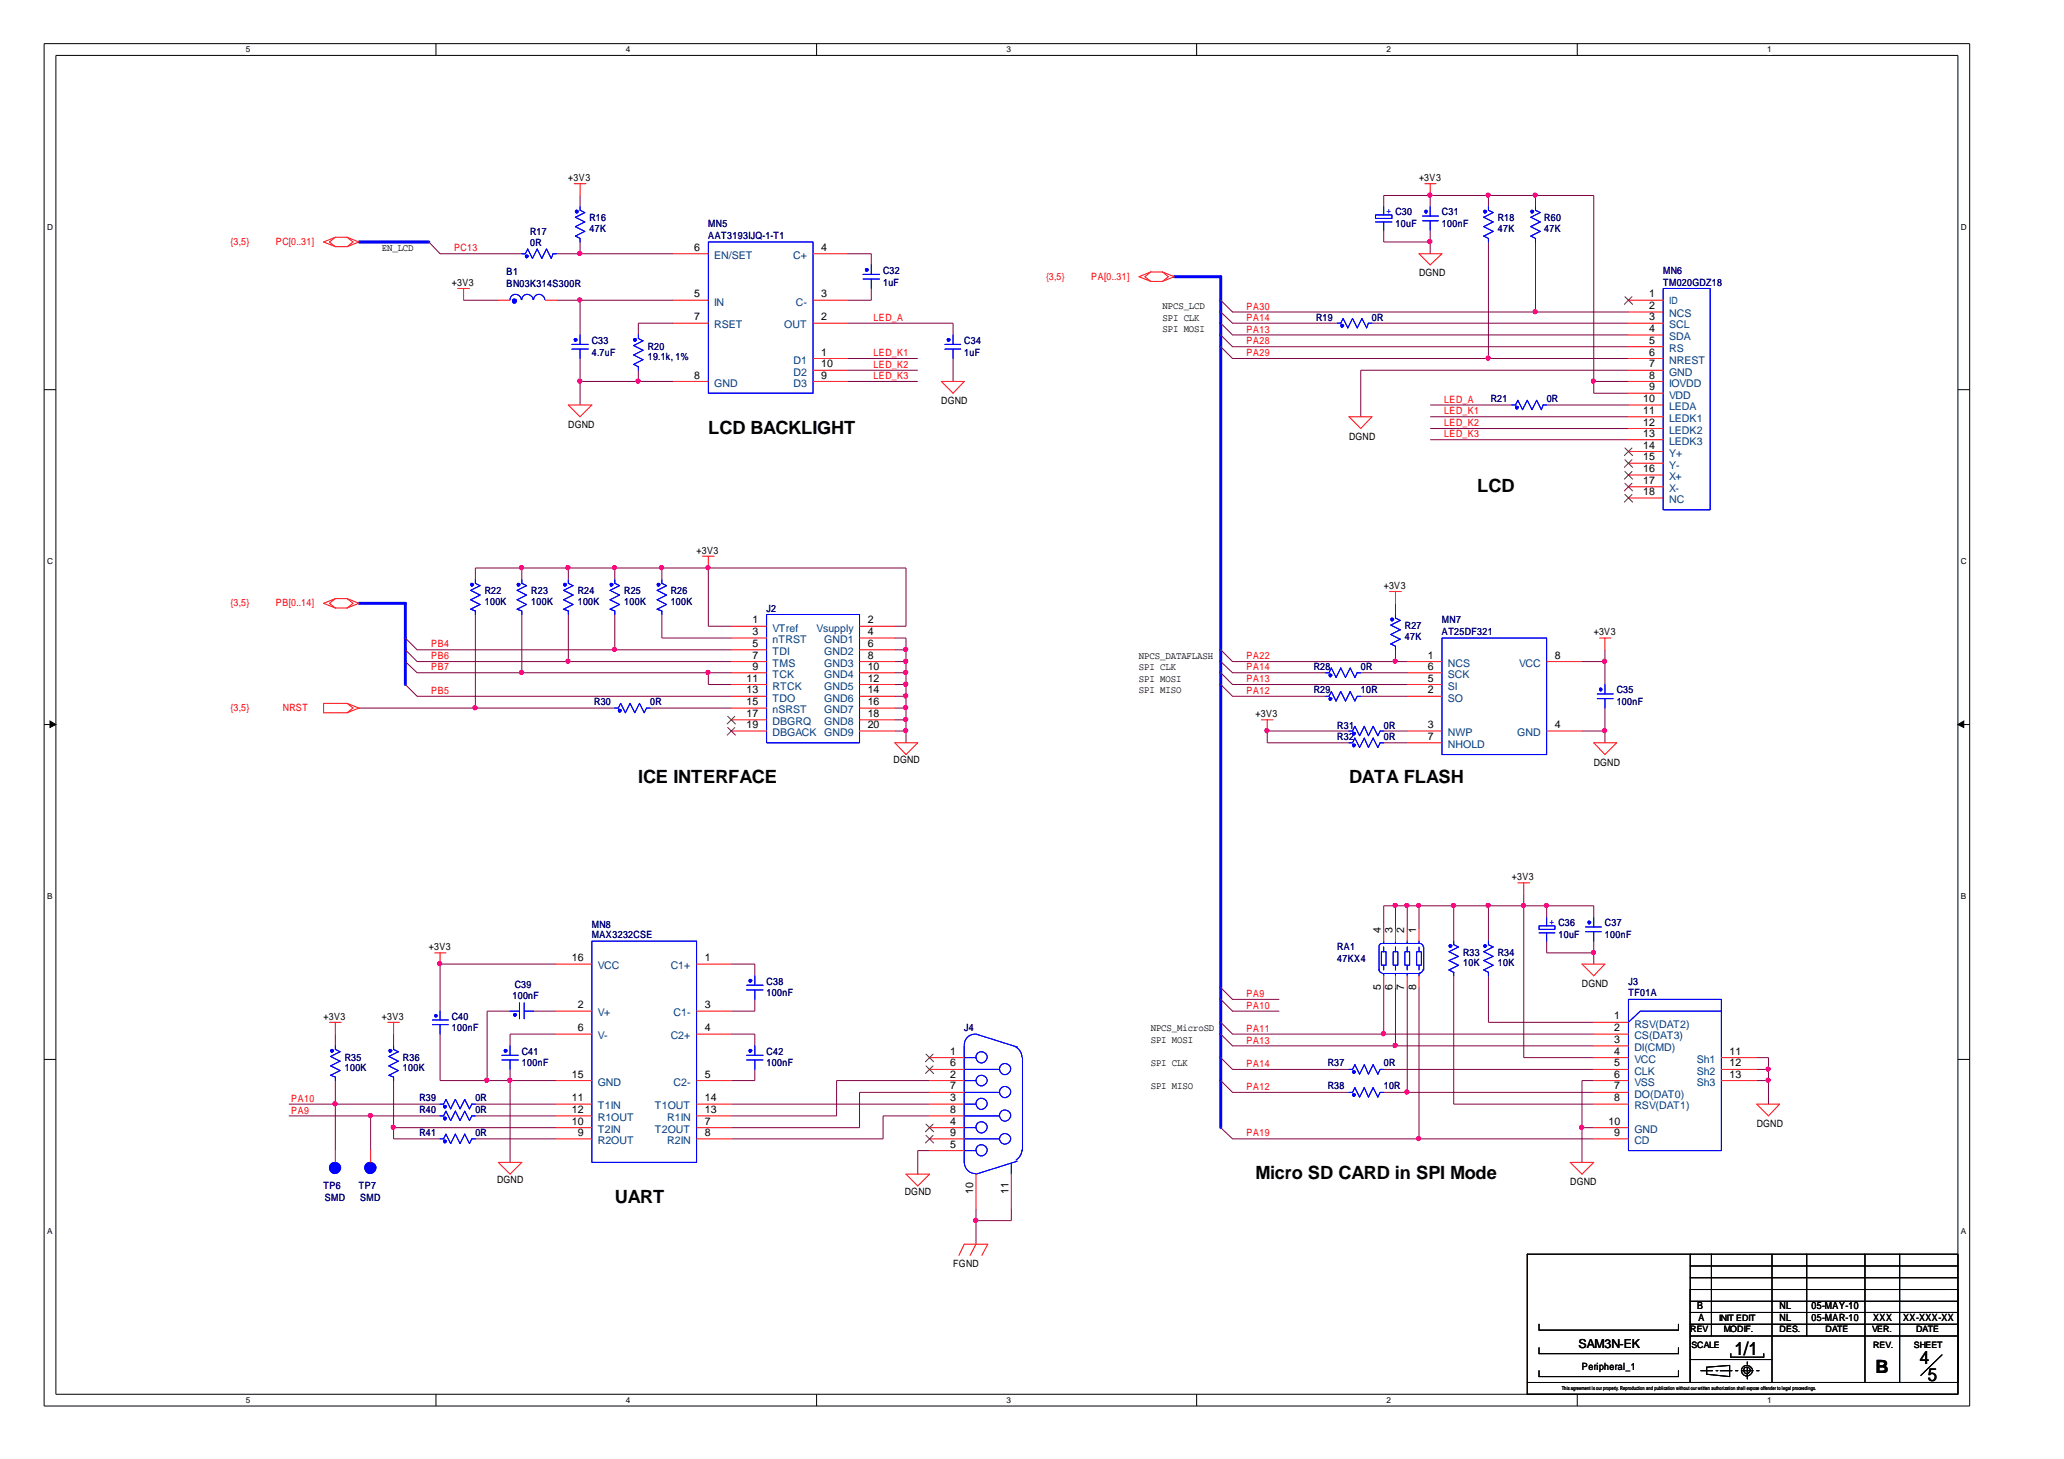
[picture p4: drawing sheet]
<svg xmlns="http://www.w3.org/2000/svg" width="297mm" height="210mm" viewBox="0 0 297 210" stroke-linecap="round" stroke-linejoin="round" font-family="sans-serif">
<path d="M6.3 6.3h277.2v196h-277.2zM8 8h273.8v192.6h-273.8z" fill="none" stroke="#000" stroke-width=".14"/>
<g fill="#fff">
<path d="M35.4 6.4h.6v1.4h-.6z"/>
<path d="M35.4 200.8h.6v1.3h-.6z"/>
</g>
<path d="M62.7 6.3v1.7M62.7 200.6v1.7" fill="none" stroke="#000" stroke-width=".14"/>
<g fill="#fff">
<path d="M90.1 6.4h.6v1.4h-.6z"/>
<path d="M90.1 200.8h.6v1.3h-.6z"/>
</g>
<path d="M117.5 6.3v1.7M117.5 200.6v1.7" fill="none" stroke="#000" stroke-width=".14"/>
<g fill="#fff">
<path d="M144.9 6.4h.6v1.4h-.6z"/>
<path d="M144.9 200.8h.6v1.3h-.6z"/>
</g>
<path d="M172.2 6.3v1.7M172.2 200.6v1.7" fill="none" stroke="#000" stroke-width=".14"/>
<g fill="#fff">
<path d="M199.6 6.4h.6v1.4h-.6z"/>
<path d="M199.6 200.8h.6v1.3h-.6z"/>
</g>
<path d="M227 6.3v1.7M227 200.6v1.7" fill="none" stroke="#000" stroke-width=".14"/>
<g fill="#fff">
<path d="M254.3 6.4h.6v1.4h-.6z"/>
<path d="M254.3 200.8h.6v1.3h-.6z"/>
<path d="M6.8 32h.7v1.4h-.7z"/>
<path d="M282.2 32h.8v1.4h-.8z"/>
<path d="M6.8 80.1h.7v1.4h-.7z"/>
<path d="M282.2 80.1h.8v1.4h-.8z"/>
</g>
<path d="M6.3 56.1h1.7M281.8 56.1h1.7" fill="none" stroke="#000" stroke-width=".14"/>
<g fill="#fff">
<path d="M6.8 128.3h.7v1.3h-.7z"/>
<path d="M282.2 128.3h.8v1.3h-.8z"/>
</g>
<path d="M6.3 104.2h1.7M281.8 104.2h1.7" fill="none" stroke="#000" stroke-width=".14"/>
<g fill="#000" stroke="#000" stroke-width=".14">
<path d="M7.2 103.7l.8 .5-.8 .5z" fill-rule="evenodd"/>
<path d="M281.8 104.2l.8-.5v1z" fill-rule="evenodd"/>
</g>
<g fill="#fff">
<path d="M6.8 176.5h.7v1.3h-.7z"/>
<path d="M282.2 176.5h.8v1.3h-.8z"/>
</g>
<g fill="none" stroke="#000" stroke-width=".14">
<path d="M6.3 152.4h1.7M281.8 152.4h1.7M219.8 198.9h62v1.7h-62zM221.5 197.2v.8h20.1v-.8M221.5 190.5v.9h20.1v-.9M221.5 193.9v.8h20.1v-.8M243.2 180.4h38.6v18.5h-38.6zM243.2 185.5h38.6v13.4h-38.6zM243.2 182.1h38.6M243.2 188.8h38.4M243.2 187.2h38.4M243.2 185.5h37"/>
<path d="M243.2 183.8h38.6M243.2 192.2h38.6M243.2 195.6h11.8M243.2 190.5h38.6M243.2 180.4h-23.4v18.5M244.8 197.2h1.7M245.6 196.7l3.3-.3v1.6l-3.3-.3zM246.3 180.4v11.8M247 197.2h.2M247.6 197.2h1.7M249.1 194.7v.6h4.7v-.6M249.8 197.2h.3"/>
<path d="M250.6 197.2h1.7M251.5 195.9v.4M251.5 196.7v1.7M252.8 197.2h.4M255 180.4v18.5M260 180.4v11.8M268.4 180.4v18.5M273.4 180.4v18.5M279.5 194.9l-3.1 3"/>
<circle cx="251.4" cy="197.1" r=".48"/>
<circle cx="251.4" cy="197.2" r=".79"/>
</g>
<g fill="none" stroke="#800040" stroke-width=".14">
<path d="M61.7 34.8l1.6 1.7h11.8M80.1 36.5h16.8M83.5 28.1v1.6M83.5 34.8v1.7M122 36.5h3.4v1.6M199.1 29.7v-1.6h30.3v28.5h5M199.1 33.1v1.7h6.7M205.8 28.1v1.6M205.8 33.1v3.4M214.2 28.1v1.6M214.2 34.8v16.8M221 28.1v1.6"/>
<path d="M221 34.8v10.1M66.7 43.2h5M80.1 43.2h16.8M83.5 43.2v5M83.5 51.6v6.7M83.5 54.9h13.4M91.9 53.3v1.6M96.9 46.5h-5v1.7M122 46.5h15.2v1.7M122 54.9h10.1M122 53.3h10.1M122 51.6h10.1"/>
<path d="M125.4 41.5v1.7h-3.4M137.2 51.6v3.3M175.7 43.2l1.7 1.7h57M175.7 44.9l1.7 1.6h15M175.7 46.5l1.7 1.7h57M175.7 49.9l1.7 1.7h57M175.7 48.2l1.7 1.7h57M197.4 46.5h37M205.8 58.3h11.8M205.8 60h28.6M222.6 58.3h11.8M229.4 54.9h5"/>
<path d="M234.4 53.3h-38.6v6.7M205.8 63.3h28.6M205.8 61.7h28.6M58.3 95.2l1.7 1.6h45.2M58.3 98.5l1.7 1.7h45.2M58.3 91.8l1.7 1.7h45.2M58.3 93.5l1.7 1.7h45.2M68.4 83.4v-1.7h62v8.4h-1.6M68.4 88.4v13.5M75.1 81.7v1.7M75.1 88.4v8.4M81.8 81.7v1.7"/>
<path d="M81.8 88.4v6.8M88.5 81.7v1.7M88.5 88.4v5.1M95.2 88.4v3.4h10M95.2 81.7v1.7M101.9 81.7v8.4h3.3M101.9 96.8v1.7h3.3M128.8 91.8h1.6v15.1M128.8 96.8h1.6M128.8 93.5h1.6M128.8 98.5h1.6M128.8 95.2h1.6"/>
<path d="M175.7 95.2l1.7 1.6h13.4M175.7 98.5l1.7 1.7h13.4M175.7 96.8l1.7 1.7h25.1M175.7 93.5l1.7 1.7h25.1M195.8 96.8h6.7M200.8 86.8v1.6M200.8 93.5v1.7M227.7 95.2h3.3M231 93.5v5M51.6 101.9h36.9M93.6 101.9h11.6M128.8 105.2h1.6"/>
<path d="M128.8 103.6h1.6M128.8 100.2h1.6M128.8 101.9h1.6M194.1 105.2h-11.7v1.7h11.7M195.8 100.2h6.7M199.1 105.2h3.4M199.1 106.9h3.4M227.7 105.2h3.3M231 101.9v5M80.1 138.7h-16.8v6.8M105.2 138.7h3.4v1.7M200.8 130.3v3.4"/>
<path d="M202.5 130.3v3.4M204.2 130.3v3.4M209.2 130.3v5.1M214.2 130.3v5.1M219.3 128.7v23.5h10.1M222.6 130.3v1.7M222.6 135.4v1.7h6.8M229.4 132v-1.7h-30.3v3.4M229.4 135.4v3.3M41.6 158.8h21.7M48.3 148.8v1.7M48.3 155.5v10"/>
<path d="M56.6 155.5v8.3h6.7M56.6 148.8v1.7M63.3 148.8v6.7h16.8M68.4 158.8h11.7M73.4 153.9v13.3M73.4 145.5h-3.3v10M76.8 145.5h3.3M80.1 148.8h-6.7v1.7M105.2 148.8h3.4v1.7M105.2 158.8h28.6M108.6 143.8v1.7h-3.4M108.6 153.9v1.6h-3.4"/>
<path d="M133.8 155.5h-13.4v5h-15.2M133.8 157.2h-10.1v5h-18.5M175.7 147.1l1.7 1.7h52M175.7 143.8l1.7 1.7h6.7M175.7 155.5l1.7 1.7h16.7M175.7 148.8l1.7 1.7h52M175.7 152.2l1.7 1.7h16.7M175.7 142.1l1.7 1.7h6.7M199.1 157.2h30.3M199.1 142.1v6.7M199.1 153.9h30.3M200.8 142.1v8.4"/>
<path d="M202.5 142.1v15.1M204.2 142.1v21.7M209.2 140.4v18.4h20.2M214.2 140.4v6.7h15.2M229.4 155.5h-1.7v11.7M252.8 155.5h1.7M252.8 153.9h1.7M252.8 152.2h1.7v6.6M41.6 160.5h21.7M53.3 160.5v5M56.6 162.2h23.5M68.4 160.5h11.7"/>
<path d="M68.4 163.8h11.7M133.8 165.5h-1.7v3.4M133.8 160.5h-6.7v3.3h-21.9M140.5 173.9v5.1M145.5 173.9v1.7h-5M175.7 162.2l1.7 1.6h52M227.7 162.2h1.7"/>
</g>
<g fill="#f0f" stroke="#f0f" stroke-width=".14">
<circle cx="130.3" cy="105.1" r=".31"/>
<circle cx="130.3" cy="93.4" r=".31"/>
<circle cx="101.9" cy="81.7" r=".31"/>
<circle cx="130.3" cy="95.1" r=".31"/>
<circle cx="130.3" cy="98.4" r=".31"/>
<circle cx="130.3" cy="100.1" r=".31"/>
<circle cx="130.3" cy="96.7" r=".31"/>
<circle cx="101.9" cy="96.7" r=".31"/>
<circle cx="75" cy="81.7" r=".31"/>
<circle cx="88.4" cy="81.7" r=".31"/>
<circle cx="88.4" cy="93.4" r=".31"/>
<circle cx="81.7" cy="95.1" r=".31"/>
<circle cx="68.4" cy="101.8" r=".31"/>
<circle cx="130.3" cy="101.8" r=".31"/>
<circle cx="130.3" cy="103.5" r=".31"/>
<circle cx="81.7" cy="81.7" r=".31"/>
<circle cx="95.2" cy="81.7" r=".31"/>
<circle cx="75" cy="96.7" r=".31"/>
<circle cx="63.3" cy="138.6" r=".31"/>
<circle cx="73.4" cy="155.4" r=".31"/>
<circle cx="56.6" cy="162.2" r=".31"/>
<circle cx="48.2" cy="158.8" r=".31"/>
<circle cx="70.1" cy="155.4" r=".31"/>
<circle cx="140.4" cy="175.6" r=".31"/>
<circle cx="53.3" cy="160.5" r=".31"/>
<circle cx="229.3" cy="54.8" r=".31"/>
<circle cx="220.9" cy="44.8" r=".31"/>
<circle cx="220.9" cy="28.1" r=".31"/>
<circle cx="205.8" cy="28.1" r=".31"/>
<circle cx="83.4" cy="36.5" r=".31"/>
<circle cx="83.4" cy="54.8" r=".31"/>
<circle cx="83.4" cy="43.1" r=".31"/>
<circle cx="214.2" cy="51.5" r=".31"/>
<circle cx="205.8" cy="34.8" r=".31"/>
<circle cx="91.8" cy="54.8" r=".31"/>
<circle cx="230.9" cy="95.1" r=".31"/>
<circle cx="200.8" cy="95.1" r=".31"/>
<circle cx="230.9" cy="105.1" r=".31"/>
<circle cx="182.3" cy="105.1" r=".31"/>
<circle cx="202.5" cy="157.1" r=".31"/>
<circle cx="200.8" cy="130.3" r=".31"/>
<circle cx="202.5" cy="130.3" r=".31"/>
<circle cx="200.8" cy="150.4" r=".31"/>
<circle cx="219.2" cy="130.3" r=".31"/>
<circle cx="227.6" cy="162.2" r=".31"/>
<circle cx="204.2" cy="163.8" r=".31"/>
<circle cx="254.5" cy="155.4" r=".31"/>
<circle cx="199.1" cy="148.7" r=".31"/>
<circle cx="222.5" cy="130.3" r=".31"/>
<circle cx="229.3" cy="137" r=".31"/>
<circle cx="214.2" cy="130.3" r=".31"/>
<circle cx="204.2" cy="130.3" r=".31"/>
<circle cx="209.2" cy="130.3" r=".31"/>
<circle cx="254.5" cy="153.8" r=".31"/>
<circle cx="214.2" cy="28.1" r=".31"/>
</g>
<path d="M51.6 34.8h10.1M169 39.8h6.7v122.4M51.6 86.8h6.7v11.7" fill="none" stroke="#00f" stroke-width=".42"/>
<g fill="none" stroke="#f00" stroke-width=".14">
<path d="M48.3 35.5h1.7M48.3 34.1l-1.7 .7 1.7 .7M48.3 34.1h1.7M48.3 34.1l-.9 .7 .9 .7M50 34.1l1.6 .7-1.6 .7M50 34.1l.8 .7-.8 .7M82.6 26.4h1.7M83.5 26.4v1.7M96.9 36.5h5M117 36.5h5M165.6 39.1l-1.7 .7 1.7 .7M165.6 39.1h1.7"/>
<path d="M165.6 39.1l-.8 .7 .8 .7M167.3 39.1l1.7 .7-1.7 .7M167.3 39.1l.8 .7-.8 .7M204.2 36.5h3.3l-1.7 1.6zM205.1 26.4h1.6M205.8 26.4v1.7M65.9 41.5h1.7M66.7 41.5v1.7M71.7 43.2h1.7M78.5 43.2h1.6M81.8 58.3h3.4l-1.7 1.7zM96.9 54.9h5"/>
<path d="M96.9 43.2h5M96.9 46.5h5M117 54.9h5M117 43.2h5M117 46.5h5M117 51.6h5M117 53.3h5M135.5 54.9h3.3l-1.6 1.7zM165.6 40.5h1.7M194.1 60h3.3l-1.6 1.7zM234.4 60h5M234.4 58.3h5"/>
<path d="M234.4 54.9h5M234.4 43.2h5M234.4 46.5h5M234.4 51.6h5M234.4 53.3h5M234.4 44.9h5M234.4 48.2h5M234.4 49.9h5M234.4 56.6h5M234.4 61.7h5M234.4 63.3h5M234.4 65h5"/>
<path d="M234.4 66.6h5M234.4 68.3h5M234.4 70h5M234.4 71.6h5M48.3 87.5h1.7M48.3 86.1l-1.7 .7 1.7 .7M48.3 86.1h1.7M48.3 86.1l-.9 .7 .9 .7M50 86.1l1.6 .7-1.6 .7M50 86.1l.8 .7-.8 .7M101.1 80h1.7M101.9 80v1.7"/>
<path d="M105.2 91.8h5.1M105.2 90.1h5.1M105.2 93.5h5.1M105.2 95.2h5.1M105.2 96.8h5.1M105.2 98.5h5.1M123.7 91.8h5.1M123.7 90.1h5.1M123.7 93.5h5.1M123.7 95.2h5.1M123.7 96.8h5.1M123.7 98.5h5.1"/>
<path d="M200 85.1h1.7M200.8 85.1v1.7M202.5 95.2h5M202.5 96.8h5M202.5 98.5h5M222.6 95.2h5.1M230.2 91.8h1.6M231 91.8v1.7M50 101.2h-3.4v1.3h3.4M50 101.2l1.6 .7-1.6 .6M50 101.2l.8 .7-.8 .6M105.2 103.6h5.1"/>
<path d="M105.2 100.2h5.1M105.2 101.9h5.1M105.2 105.2h5.1M123.7 103.6h5.1M123.7 100.2h5.1M123.7 101.9h5.1M123.7 105.2h5.1M128.8 106.9h3.3l-1.7 1.7zM181.5 103.6h1.7M182.4 103.6v1.6M202.5 106.9h5M202.5 100.2h5"/>
<path d="M202.5 105.2h5M222.6 105.2h5.1M229.4 106.9h3.3l-1.7 1.7zM62.6 137.1h1.6M63.3 137.1v1.6M80.1 138.7h5.1M100.2 138.7h5M199.1 133.7v1.7M200.8 133.7v1.7M202.5 133.7v1.7M204.2 133.7v1.7M218.4 127h1.7"/>
<path d="M219.3 127v1.7M227.7 138.7h3.3l-1.6 1.7zM47.4 147.1h1.7M48.3 147.1v1.7M55.8 147.1h1.7M56.6 147.1v1.7M80.1 158.8h5.1M80.1 155.5h5.1M80.1 148.8h5.1M80.1 145.5h5.1M100.2 158.8h5M100.2 155.5h5"/>
<path d="M100.2 148.8h5M100.2 145.5h5M133.8 158.8h5M133.8 155.5h5M133.8 152.2h5M133.8 157.2h5M133.8 153.9h5M199.1 140.4v1.7M200.8 140.4v1.7M202.5 140.4v1.7M204.2 140.4v1.7M229.4 147.1h5"/>
<path d="M229.4 158.8h5M229.4 155.5h5M229.4 152.2h5M229.4 157.2h5M229.4 153.9h5M229.4 148.8h5M229.4 150.5h5M247.7 155.5h5.1M247.7 152.2h5.1M247.7 153.9h5.1M252.8 158.8h3.3l-1.6 1.7zM48.3 165.5v1.7"/>
<path d="M53.3 165.5v1.7M71.7 167.2h3.4l-1.7 1.7zM80.1 162.2h5.1M80.1 163.8h5.1M80.1 160.5h5.1M100.2 162.2h5M100.2 163.8h5M100.2 160.5h5M130.4 168.9h3.4l-1.7 1.7zM133.8 165.5h5M133.8 162.2h5M133.8 163.8h5"/>
<path d="M133.8 160.5h5M140.5 179l-.9 1.6M140.5 168.9v5M145.5 168.9v5M226 167.2h3.4l-1.7 1.7zM229.4 162.2h5M229.4 163.8h5M138 180.6l.8-1.6h3.4l-.9 1.6"/>
</g>
<g fill="none" stroke="#00f" stroke-width=".14">
<path d="M75.1 36.5h.5l.3-.7 .7 1.4 .7-1.4 .7 1.4 .7-1.4 .6 1.4 .3-.7h.5M83.5 29.7v.5l.7 .4-1.4 .7 1.4 .6-1.4 .7 1.4 .7-1.4 .7 .7 .3v.5M101.9 34.8h15.1v21.8h-15.1zM124.2 39.5h2.4M125.4 38.1v1.4M198 30.9h2.3v.5h-2.3zM198 31.9h2.3M199.1 29.7v1.2M199.1 31.9v1.2M204.7 31.8h2.3M204.7 31.1h2.3M205.8 29.7v1.4"/>
<path d="M205.8 31.8v1.3M214.2 29.7v.5l.7 .4-1.4 .7 1.4 .6-1.4 .7 1.4 .7-1.4 .7 .7 .3v.5M221 29.7v.5l.7 .4-1.4 .7 1.4 .6-1.4 .7 1.4 .7-1.4 .7 .7 .3v.5M73.4 43.1a.81 .81 0 0 1 .8-.8 .81 .81 0 0 1 .8 .8M75.1 43.1a.81 .81 0 0 1 .8-.8 .81 .81 0 0 1 .8 .8M76.8 43.1a.81 .81 0 0 1 .8-.8 .81 .81 0 0 1 .8 .8M82.3 50.2h2.4M82.3 49.5h2.4M83.5 48.2v1.3M83.5 50.2v1.4M91.9 48.2v.5l.6 .3-1.3 .7 1.3 .7-1.3 .7 1.3 .6-1.3 .7 .7 .4v.5M124.2 40.1h2.4"/>
<path d="M125.4 40.1v1.4M136 50.2h2.3M136 49.5h2.3M137.2 48.2v1.3M137.2 50.2v1.4M192.4 46.5h.6l.3-.7 .7 1.4 .6-1.4 .7 1.4 .7-1.4 .7 1.4 .2-.7h.5M217.6 58.3h.5l.3-.7 .7 1.3 .7-1.3 .7 1.3 .6-1.3 .7 1.3 .3-.6h.5M239.4 41.5h6.7v31.8h-6.7zM68.4 83.4v.5l.7 .4-1.4 .6 1.4 .7-1.4 .7 1.4 .7-1.4 .6 .7 .3v.5M75.1 83.4v.5l.7 .4-1.4 .6 1.4 .7-1.4 .7 1.4 .7-1.4 .6 .7 .3v.5M81.8 83.4v.5l.7 .4-1.4 .6 1.4 .7-1.4 .7 1.4 .7-1.4 .6 .7 .3v.5M88.5 83.4v.5l.7 .4-1.4 .6 1.4 .7-1.4 .7 1.4 .7-1.4 .6 .7 .3v.5"/>
<path d="M95.2 83.4v.5l.7 .4-1.3 .6 1.3 .7-1.3 .7 1.3 .7-1.3 .6 .6 .3v.5M110.3 88.4h13.4v18.5h-13.4zM190.8 96.8h.5l.3-.7 .7 1.4 .7-1.4 .6 1.4 .7-1.4 .7 1.4 .3-.7h.5M200.8 88.4v.5l.7 .4-1.3 .6 1.3 .7-1.3 .7 1.3 .7-1.3 .6 .6 .4v.5M207.5 91.8h15.1v16.8h-15.1zM229.9 99.8h2.3M231 98.5v1.3M88.5 101.9h.5l.3-.7 .7 1.3 .7-1.3 .7 1.3 .6-1.3 .7 1.3 .3-.6h.6M190.8 100.2h.5l.3-.7 .7 1.4 .7-1.4 .6 1.4 .7-1.4 .7 1.4 .3-.7h.5M194.1 106.9h.5l.4-.7 .7 1.3 .6-1.3 .6 1.3 .7-1.3 .7 1.3 .3-.6h.5M194.1 105.2h.5l.4-.7 .7 1.3 .6-1.3 .6 1.3 .7-1.3 .7 1.3 .3-.6h.5M229.9 100.5h2.3"/>
<path d="M231 100.5v1.4M85.2 135.4h15v31.8h-15zM198.5 139.5l.2 .4 .2 .1M198.5 136.2v3.3M198.8 136.9h.7v2h-.7zM198.9 135.7l-.2 .1-.2 .4M199 135.7h5.4M199.1 135.4v.3M199.1 136.2v.7M199.1 138.9v.6M200.5 136.9h.7v2h-.7zM200.8 135.4v.3"/>
<path d="M200.8 136.2v.7M200.8 138.9v.6M202.2 136.9h.7v2h-.7zM202.5 135.4v.3M202.5 136.2v.7M202.5 138.9v.6M203.9 136.9h.7v2h-.7zM204.2 135.4v.3M204.2 136.2v.7M204.2 138.9v.6M204.3 135.7l.4 .2 .1 .3M204.8 139.5l-.3 .4-.2 .1"/>
<path d="M204.9 136.2v3.3M209.2 135.4v.5l.7 .3-1.4 .7 1.4 .7-1.4 .6 1.4 .7-1.4 .6 .7 .4v.5M214.2 135.4v.5l.7 .3-1.4 .7 1.4 .7-1.4 .6 1.4 .7-1.4 .6 .7 .4v.5M221.5 133.2h2.3v.5h-2.3zM221.5 134.2h2.3M222.6 132v1.2M222.6 134.2v1.2M228.2 134h2.3M228.2 133.4h2.3M229.4 132v1.4M229.4 134v1.4M48.3 150.5v.5l.6 .3-1.3 .7 1.3 .7-1.3 .6 1.3 .7-1.3 .7 .7 .3v.5"/>
<path d="M56.6 150.5v.5l.7 .3-1.3 .7 1.3 .7-1.3 .6 1.3 .7-1.3 .7 .6 .3v.5M62.2 147.4h2.3M62.2 146.7h2.3M63.3 145.5v1.2M63.3 147.4v1.4M63.3 158.8h.5l.4-.6 .7 1.3 .6-1.3 .7 1.3 .7-1.3 .7 1.3 .3-.7h.5M72.2 152.5h2.4M72.2 151.8h2.4M73.4 145.5h1.4M73.4 150.5v1.3M73.4 152.5v1.4M74.8 144.3v2.3"/>
<path d="M75.4 144.3v2.3M75.4 145.5h1.4M107.4 142.4h2.4M107.4 141.7h2.4M107.4 152.5h2.4M107.4 151.8h2.4M108.6 140.4v1.3M108.6 142.4v1.4M108.6 150.5v1.3M108.6 152.5v1.4M138.8 153.9h5M138.8 157.2h5"/>
<path d="M138.8 152.2h1.7M138.8 155.5h1.7M138.8 158.8h1.7M138.8 150.5v16.7M140.4 148.8a1.56 1.56 0 0 0-1.6 1.6M140.5 148.8l5.9 1.8M146.2 150.6a1.78 1.78 0 0 1 .9 1.5M147.2 152.2v13.3M194.1 153.9h.5l.4-.7 .7 1.3 .6-1.3 .6 1.3 .7-1.3 .7 1.3 .3-.6h.5M194.1 157.2h.5l.4-.7 .7 1.3 .6-1.3 .6 1.3 .7-1.3 .7 1.3 .3-.6h.5M199 140.1h5.4M199.1 140.1v.3"/>
<path d="M200.8 140.1v.3M202.5 140.1v.3M204.2 140.1v.3M234.4 143.8h13.3v21.7h-13.3zM247.7 145.5h-11.6l-1.7 1.6M63.3 160.5h.5l.4-.6 .7 1.3 .6-1.3 .7 1.3 .7-1.3 .7 1.3 .3-.7h.5M63.3 163.8h.5l.4-.6 .7 1.3 .6-1.3 .7 1.3 .7-1.3 .7 1.3 .3-.7h.5M138.8 167.1a1.63 1.63 0 0 0 1.6 1.7M138.8 160.5h5M138.8 163.8h5M138.8 162.2h1.7M138.8 165.5h1.7"/>
<path d="M145.5 167.4v1.5M146.4 167.1l-5.9 1.8M147.1 165.5a1.72 1.72 0 0 1-.9 1.4"/>
<circle cx="141.3" cy="152.1" r=".8"/>
<circle cx="141.3" cy="158.8" r=".8"/>
<circle cx="141.3" cy="155.5" r=".79"/>
<circle cx="144.7" cy="157.1" r=".8"/>
<circle cx="144.7" cy="153.8" r=".8"/>
<circle cx="141.3" cy="165.5" r=".8"/>
<circle cx="141.3" cy="162.2" r=".8"/>
<circle cx="144.7" cy="160.5" r=".8"/>
<circle cx="144.7" cy="163.8" r=".79"/>
</g>
<g fill="#00f" stroke="#00f" stroke-width=".14">
<path d="M82.9 30.3h.2l.1 .1-.1 .2-.1 .1-.1-.1z" fill-rule="evenodd"/>
<path d="M82.9 30.3h.2l.1 .1-.1 .2-.1 .1-.1-.1z" fill-rule="evenodd"/>
<path d="M91.2 48.8h.3l.1 .1-.1 .1-.1 .1-.2-.1z" fill-rule="evenodd"/>
<path d="M91.2 48.8h.3l.1 .1-.1 .1-.1 .1-.2-.1z" fill-rule="evenodd"/>
<path d="M94.6 84h.3l.1 .1-.1 .1-.2 .1-.1-.1z" fill-rule="evenodd"/>
<path d="M94.6 84h.3l.1 .1-.1 .1-.2 .1-.1-.1z" fill-rule="evenodd"/>
<path d="M74 145.9h.2l.1 .1-.1 .1-.1 .1-.1-.1z" fill-rule="evenodd"/>
<path d="M74 145.9h.2l.1 .1-.1 .1-.1 .1-.1-.1z" fill-rule="evenodd"/>
<path d="M81.2 84h.2l.1 .1-.1 .1-.1 .1-.1-.1z" fill-rule="evenodd"/>
<path d="M81.2 84h.2l.1 .1-.1 .1-.1 .1-.1-.1z" fill-rule="evenodd"/>
<path d="M62.6 146h.3v.3h-.3z" fill-rule="evenodd"/>
<path d="M62.6 146h.3v.3h-.3z" fill-rule="evenodd"/>
<path d="M136.4 48.8h.2l.1 .1-.1 .1-.1 .1-.1-.1z" fill-rule="evenodd"/>
<path d="M136.4 48.8h.2l.1 .1-.1 .1-.1 .1-.1-.1z" fill-rule="evenodd"/>
<path d="M124.6 38.7h.3l.1 .1-.1 .2h-.2h-.1z" fill-rule="evenodd"/>
<path d="M124.6 38.7h.3l.1 .1-.1 .2h-.2h-.1z" fill-rule="evenodd"/>
<path d="M67.8 84h.3l.1 .1-.1 .1-.2 .1-.1-.1z" fill-rule="evenodd"/>
<path d="M67.8 84h.3l.1 .1-.1 .1-.2 .1-.1-.1z" fill-rule="evenodd"/>
<path d="M193 46.7h.3l.1 .1-.1 .2-.2 .1-.1-.1z" fill-rule="evenodd"/>
<path d="M193 46.7h.3l.1 .1-.1 .2-.2 .1-.1-.1z" fill-rule="evenodd"/>
<path d="M220.4 30.3h.2l.1 .1-.1 .2-.1 .1-.1-.1z" fill-rule="evenodd"/>
<path d="M220.4 30.3h.2l.1 .1-.1 .2-.1 .1-.1-.1z" fill-rule="evenodd"/>
<path d="M56 151h.3l.1 .1-.1 .2-.2 .1-.1-.1z" fill-rule="evenodd"/>
<path d="M56 151h.3l.1 .1-.1 .2-.2 .1-.1-.1z" fill-rule="evenodd"/>
<path d="M194.7 154.1h.3l.1 .1-.1 .2h-.2h-.1z" fill-rule="evenodd"/>
<path d="M194.7 154.1h.3l.1 .1-.1 .2h-.2h-.1z" fill-rule="evenodd"/>
<path d="M63.9 159.1h.3l.1 .1-.1 .1-.2 .1-.1-.1z" fill-rule="evenodd"/>
<path d="M63.9 159.1h.3l.1 .1-.1 .1-.2 .1-.1-.1z" fill-rule="evenodd"/>
<path d="M213.6 136h.3l.1 .1-.1 .1-.2 .1-.1-.1z" fill-rule="evenodd"/>
<path d="M213.6 136h.3l.1 .1-.1 .1-.2 .1-.1-.1z" fill-rule="evenodd"/>
<path d="M208.6 136h.3l.1 .1-.1 .1-.2 .1-.1-.1z" fill-rule="evenodd"/>
<path d="M208.6 136h.3l.1 .1-.1 .1-.2 .1-.1-.1z" fill-rule="evenodd"/>
<path d="M228.6 132.6h.2l.1 .1-.1 .1-.1 .1-.1-.1z" fill-rule="evenodd"/>
<path d="M228.6 132.6h.2l.1 .1-.1 .1-.1 .1-.1-.1z" fill-rule="evenodd"/>
<path d="M107.8 141h.3l.1 .1-.1 .1-.2 .1-.1-.1z" fill-rule="evenodd"/>
<path d="M107.8 141h.3l.1 .1-.1 .1-.2 .1-.1-.1z" fill-rule="evenodd"/>
<path d="M194.7 157.4h.3l.1 .1-.1 .2h-.2h-.1z" fill-rule="evenodd"/>
<path d="M194.7 157.4h.3l.1 .1-.1 .2h-.2h-.1z" fill-rule="evenodd"/>
<path d="M205.1 30.3l.1-.1 .2 .2-.2 .3-.1-.1z" fill-rule="evenodd"/>
<path d="M205.1 30.3l.1-.1 .2 .2-.2 .3-.1-.1z" fill-rule="evenodd"/>
<path d="M213.6 30.3h.3l.1 .1-.1 .2-.2 .1-.1-.1z" fill-rule="evenodd"/>
<path d="M213.6 30.3h.3l.1 .1-.1 .2-.2 .1-.1-.1z" fill-rule="evenodd"/>
<path d="M72.6 151h.3l.1 .1-.1 .2-.2 .1-.1-.1z" fill-rule="evenodd"/>
<path d="M72.6 151h.3l.1 .1-.1 .2-.2 .1-.1-.1z" fill-rule="evenodd"/>
<path d="M75.7 36.7h.2l.1 .1-.1 .2-.1 .1-.1-.1z" fill-rule="evenodd"/>
<path d="M75.7 36.7h.2l.1 .1-.1 .2-.1 .1-.1-.1z" fill-rule="evenodd"/>
<path d="M87.9 84h.2l.1 .1-.1 .1-.1 .1-.1-.1z" fill-rule="evenodd"/>
<path d="M87.9 84h.2l.1 .1-.1 .1-.1 .1-.1-.1z" fill-rule="evenodd"/>
<path d="M194.7 107.1h.3l.1 .1-.1 .2-.2 .1-.1-.1z" fill-rule="evenodd"/>
<path d="M194.7 107.1h.3l.1 .1-.1 .2-.2 .1-.1-.1z" fill-rule="evenodd"/>
<path d="M191.3 97h.3l.1 .1-.1 .2-.2 .1-.1-.1z" fill-rule="evenodd"/>
<path d="M191.3 97h.3l.1 .1-.1 .2-.2 .1-.1-.1z" fill-rule="evenodd"/>
<path d="M74.5 84h.3v.1v.1l-.2 .1-.1-.1z" fill-rule="evenodd"/>
<path d="M74.5 84h.3v.1v.1l-.2 .1-.1-.1z" fill-rule="evenodd"/>
<path d="M191.3 100.4h.3l.1 .1-.1 .2-.2 .1-.1-.1z" fill-rule="evenodd"/>
<path d="M191.3 100.4h.3l.1 .1-.1 .2-.2 .1-.1-.1z" fill-rule="evenodd"/>
<path d="M218.2 58.5h.2l.1 .1-.1 .2-.1 .1-.1-.1z" fill-rule="evenodd"/>
<path d="M218.2 58.5h.2l.1 .1-.1 .2-.1 .1-.1-.1z" fill-rule="evenodd"/>
<path d="M82.7 48.8h.3l.1 .1-.1 .1-.2 .1-.1-.1z" fill-rule="evenodd"/>
<path d="M82.7 48.8h.3l.1 .1-.1 .1-.2 .1-.1-.1z" fill-rule="evenodd"/>
<path d="M89 102.1h.3l.1 .1-.1 .2-.1 .1-.2-.1z" fill-rule="evenodd"/>
<path d="M89 102.1h.3l.1 .1-.1 .2-.1 .1-.2-.1z" fill-rule="evenodd"/>
<path d="M63.9 160.8h.3l.1 .1-.1 .1-.2 .1-.1-.1z" fill-rule="evenodd"/>
<path d="M63.9 160.8h.3l.1 .1-.1 .1-.2 .1-.1-.1z" fill-rule="evenodd"/>
<path d="M63.9 164.1h.3l.1 .1-.1 .1-.2 .1-.1-.1z" fill-rule="evenodd"/>
<path d="M63.9 164.1h.3l.1 .1-.1 .1-.2 .1-.1-.1z" fill-rule="evenodd"/>
<path d="M107.8 151h.3l.1 .1-.1 .2-.2 .1-.1-.1z" fill-rule="evenodd"/>
<path d="M107.8 151h.3l.1 .1-.1 .2-.2 .1-.1-.1z" fill-rule="evenodd"/>
<path d="M200.2 89h.3l.1 .1-.1 .1-.2 .1-.1-.1z" fill-rule="evenodd"/>
<path d="M200.2 89h.3l.1 .1-.1 .1-.2 .1-.1-.1z" fill-rule="evenodd"/>
<path d="M230.2 99h.2l.1 .2-.1 .2-.2-.1z" fill-rule="evenodd"/>
<path d="M230.2 99h.2l.1 .2-.1 .2-.2-.1z" fill-rule="evenodd"/>
<path d="M194.7 105.4h.3l.1 .1-.1 .2-.2 .1-.1-.1z" fill-rule="evenodd"/>
<path d="M194.7 105.4h.3l.1 .1-.1 .2-.2 .1-.1-.1z" fill-rule="evenodd"/>
<path d="M47.6 151h.3l.1 .1-.1 .2-.1 .1-.2-.1z" fill-rule="evenodd"/>
<path d="M47.6 151h.3l.1 .1-.1 .2-.1 .1-.2-.1z" fill-rule="evenodd"/>
<circle cx="48.2" cy="168" r=".8"/>
<circle cx="53.3" cy="168" r=".8"/>
<circle cx="74" cy="43.3" r=".31"/>
</g>
<g fill="none" stroke="#804000" stroke-width=".14">
<path d="M233.8 42.7l1.1 1.1M234.9 42.7l-1.1 1.1M233.8 64.4l1.1 1.1M233.8 66.1l1.1 1.1M233.8 67.8l1.1 1.1M233.8 69.5l1.1 1.1M233.8 71.1l1.1 1.1M234.9 64.4l-1.1 1.1M234.9 66.1l-1.1 1.1M234.9 67.8l-1.1 1.1M234.9 69.5l-1.1 1.1M234.9 71.1l-1.1 1.1"/>
<path d="M104.7 103.1l1.1 1.1M104.7 104.7l1.1 1.1M105.7 103.1l-1.1 1.1M105.7 104.7l-1.1 1.1M133.3 151.7l1.1 1.1M133.3 153.3l1.1 1.1M134.3 151.7l-1.1 1.1M134.3 153.3l-1.1 1.1M133.3 161.7l1.1 1.1M133.3 163.3l1.1 1.1M134.3 161.7l-1.1 1.1M134.3 163.3l-1.1 1.1"/>
</g>
<g font-size="2.6">
<text x="101.9" y="62.4">LCD BACKLIGHT</text>
<text x="212.6" y="70.8">LCD</text>
<text x="91.9" y="112.7">ICE INTERFACE</text>
<text x="194.1" y="112.7">DATA FLASH</text>
<text x="88.5" y="173.1">UART</text>
<text x="180.7" y="169.7">Micro SD CARD in SPI Mode</text>
<text x="249.6" y="194.9">1/1</text>
<text x="269.9" y="197.5">B</text>
<text x="276.3" y="196.3">4</text>
<text x="277.5" y="198.6">5</text>
</g>
<text font-size="1.8" x="227.2" y="194">SAM3N-EK</text>
<g font-size="1.5">
<text x="99.9" y="36.1">6</text>
<text x="118.2" y="36.1">4</text>
<text x="99.9" y="46.1">7</text>
<text x="99.9" y="42.8">5</text>
<text x="118.2" y="42.8">3</text>
<text x="118.2" y="46.1">2</text>
<text x="237.3" y="42.8">1</text>
<text x="237.3" y="44.5">2</text>
<text x="237.3" y="46.1">3</text>
<text x="237.3" y="47.8">4</text>
<text x="118.2" y="51.2">1</text>
<text x="118.2" y="52.8">10</text>
<text x="237.3" y="49.5">5</text>
<text x="237.3" y="51.2">6</text>
<text x="237.3" y="52.8">7</text>
<text x="99.9" y="54.5">8</text>
<text x="118.2" y="54.5">9</text>
<text x="236.5" y="57.8">10</text>
<text x="236.5" y="59.5">11</text>
<text x="237.3" y="54.5">8</text>
<text x="237.3" y="56.1">9</text>
<text x="236.5" y="61.2">12</text>
<text x="236.5" y="62.8">13</text>
<text x="236.5" y="64.5">14</text>
<text x="236.5" y="66.2">15</text>
<text x="236.5" y="67.9">16</text>
<text x="236.5" y="69.6">17</text>
<text x="236.5" y="71.2">18</text>
<text x="108.3" y="89.7">1</text>
<text x="124.9" y="89.7">2</text>
<text x="108.3" y="91.4">3</text>
<text x="108.3" y="93.1">5</text>
<text x="108.3" y="94.8">7</text>
<text x="124.9" y="91.4">4</text>
<text x="124.9" y="93.1">6</text>
<text x="124.9" y="94.8">8</text>
<text x="205.5" y="94.8">1</text>
<text x="223.8" y="94.8">8</text>
<text x="107.4" y="98.1">11</text>
<text x="107.4" y="99.8">13</text>
<text x="107.4" y="101.4">15</text>
<text x="108.3" y="96.4">9</text>
<text x="124.9" y="96.4">10</text>
<text x="124.9" y="98.1">12</text>
<text x="124.9" y="99.8">14</text>
<text x="124.9" y="101.4">16</text>
<text x="205.5" y="99.8">2</text>
<text x="205.5" y="96.4">6</text>
<text x="205.5" y="98.1">5</text>
<text x="107.4" y="103.1">17</text>
<text x="107.4" y="104.7">19</text>
<text x="124.9" y="103.1">18</text>
<text x="124.9" y="104.7">20</text>
<text x="205.5" y="104.7">3</text>
<text x="205.5" y="106.4">7</text>
<text x="223.8" y="104.7">4</text>
<text x="198.7" y="134.2" transform="rotate(-90 198.7 134.2)">4</text>
<text x="200.4" y="134.2" transform="rotate(-90 200.4 134.2)">3</text>
<text x="202.1" y="134.2" transform="rotate(-90 202.1 134.2)">2</text>
<text x="203.8" y="134.2" transform="rotate(-90 203.8 134.2)">1</text>
<text x="82.3" y="138.3">16</text>
<text x="101.4" y="138.3">1</text>
<text x="198.7" y="142.4" transform="rotate(-90 198.7 142.4)">5</text>
<text x="200.4" y="142.4" transform="rotate(-90 200.4 142.4)">6</text>
<text x="202.1" y="142.4" transform="rotate(-90 202.1 142.4)">7</text>
<text x="203.8" y="142.4" transform="rotate(-90 203.8 142.4)">8</text>
<text x="83.1" y="145">2</text>
<text x="83.1" y="148.4">6</text>
<text x="101.4" y="145">3</text>
<text x="101.4" y="148.4">4</text>
<text x="232.3" y="146.7">1</text>
<text x="232.3" y="148.4">2</text>
<text x="82.3" y="155">15</text>
<text x="101.4" y="155">5</text>
<text x="136.7" y="155">2</text>
<text x="136.7" y="151.7">1</text>
<text x="136.7" y="153.4">6</text>
<text x="232.3" y="150">3</text>
<text x="232.3" y="151.7">4</text>
<text x="232.3" y="153.4">5</text>
<text x="232.3" y="155">6</text>
<text x="248.9" y="151.7">11</text>
<text x="248.9" y="153.4">12</text>
<text x="248.9" y="155">13</text>
<text x="82.3" y="158.4">11</text>
<text x="82.3" y="161.8">10</text>
<text x="82.3" y="160.1">12</text>
<text x="101.4" y="158.4">14</text>
<text x="101.4" y="161.8">7</text>
<text x="101.4" y="160.1">13</text>
<text x="136.7" y="161.8">4</text>
<text x="136.7" y="158.4">3</text>
<text x="136.7" y="160.1">8</text>
<text x="136.7" y="156.7">7</text>
<text x="231.5" y="161.8">10</text>
<text x="232.3" y="156.7">7</text>
<text x="232.3" y="158.4">8</text>
<text x="83.1" y="163.4">9</text>
<text x="101.4" y="163.4">8</text>
<text x="136.7" y="165.1">5</text>
<text x="136.7" y="163.4">9</text>
<text x="232.3" y="163.4">9</text>
<text x="140" y="171.8" transform="rotate(-90 140 171.8)">10</text>
<text x="145.1" y="171.8" transform="rotate(-90 145.1 171.8)">11</text>
</g>
<g font-size="1.5" fill="#004080">
<text x="102.8" y="37.3">EN/SET</text>
<text x="114.1" y="37.3">C+</text>
<text x="102.8" y="47.3">RSET</text>
<text x="102.8" y="44">IN</text>
<text x="112.9" y="47.3">OUT</text>
<text x="114.6" y="44">C-</text>
<text x="240.2" y="45.6">NCS</text>
<text x="240.2" y="47.3">SCL</text>
<text x="114.2" y="52.3">D1</text>
<text x="240.2" y="49">SDA</text>
<text x="240.2" y="50.6">RS</text>
<text x="240.2" y="52.3">NREST</text>
<text x="102.8" y="55.6">GND</text>
<text x="114.2" y="54">D2</text>
<text x="114.2" y="55.6">D3</text>
<text x="240.2" y="54">GND</text>
<text x="240.2" y="55.6">IOVDD</text>
<text x="240.2" y="57.3">VDD</text>
<text x="240.2" y="59">LEDA</text>
<text x="240.2" y="60.7">LEDK1</text>
<text x="240.2" y="62.4">LEDK2</text>
<text x="240.2" y="64">LEDK3</text>
<text x="240.2" y="65.7">Y+</text>
<text x="240.2" y="67.4">Y-</text>
<text x="240.2" y="69.1">X+</text>
<text x="240.2" y="70.8">X-</text>
<text x="240.2" y="72.4">NC</text>
<text x="111.2" y="90.9">VTref</text>
<text x="111.2" y="92.6">nTRST</text>
<text x="111.2" y="94.2">TDI</text>
<text x="111.2" y="95.9">TMS</text>
<text x="117.5" y="90.9">Vsupply</text>
<text x="118.6" y="92.6">GND1</text>
<text x="118.6" y="94.2">GND2</text>
<text x="118.6" y="95.9">GND3</text>
<text x="208.4" y="95.9">NCS</text>
<text x="218.6" y="95.9">VCC</text>
<text x="111.2" y="97.6">TCK</text>
<text x="111.2" y="99.2">RTCK</text>
<text x="111.2" y="100.9">TDO</text>
<text x="118.6" y="97.6">GND4</text>
<text x="118.6" y="99.2">GND5</text>
<text x="118.6" y="100.9">GND6</text>
<text x="208.4" y="100.9">SO</text>
<text x="208.4" y="97.6">SCK</text>
<text x="208.4" y="99.2">SI</text>
<text x="111.2" y="102.6">nSRST</text>
<text x="111.2" y="104.3">DBGRQ</text>
<text x="111.2" y="105.9">DBGACK</text>
<text x="118.6" y="102.6">GND7</text>
<text x="118.6" y="104.3">GND8</text>
<text x="118.6" y="105.9">GND9</text>
<text x="208.4" y="105.9">NWP</text>
<text x="208.4" y="107.6">NHOLD</text>
<text x="218.4" y="105.9">GND</text>
<text x="86" y="139.5">VCC</text>
<text x="96.5" y="139.5">C1+</text>
<text x="86" y="146.2">V+</text>
<text x="86" y="149.5">V-</text>
<text x="96.5" y="149.5">C2+</text>
<text x="96.9" y="146.2">C1-</text>
<text x="235.2" y="147.8">RSV(DAT2)</text>
<text x="235.2" y="149.5">CS(DAT3)</text>
<text x="235.2" y="151.2">DI(CMD)</text>
<text x="235.2" y="152.9">VCC</text>
<text x="235.2" y="154.6">CLK</text>
<text x="244.2" y="152.9">Sh1</text>
<text x="244.2" y="154.6">Sh2</text>
<text x="86" y="159.6">T1IN</text>
<text x="86" y="161.3">R1OUT</text>
<text x="86" y="156.2">GND</text>
<text x="94.2" y="159.6">T1OUT</text>
<text x="96" y="161.3">R1IN</text>
<text x="96.9" y="156.2">C2-</text>
<text x="235.2" y="156.2">VSS</text>
<text x="235.2" y="157.9">DO(DAT0)</text>
<text x="235.2" y="159.6">RSV(DAT1)</text>
<text x="244.2" y="156.2">Sh3</text>
<text x="86" y="163">T2IN</text>
<text x="86" y="164.6">R2OUT</text>
<text x="94.2" y="163">T2OUT</text>
<text x="96" y="164.6">R2IN</text>
<text x="235.2" y="163">GND</text>
<text x="235.2" y="164.6">CD</text>
</g>
<g font-size="1.4">
<text x="81.8" y="26">+3V3</text>
<text x="204.2" y="26">+3V3</text>
<text x="54.9" y="36.1">EN_LCD</text>
<text x="65" y="41.1">+3V3</text>
<text x="204.2" y="39.7">DGND</text>
<text x="167.3" y="47.8">SPI MOSI</text>
<text x="167.3" y="46.2">SPI CLK</text>
<text x="167.3" y="44.5">NPCS_LCD</text>
<text x="135.5" y="58.2">DGND</text>
<text x="81.8" y="61.6">DGND</text>
<text x="194.1" y="63.3">DGND</text>
<text x="100.2" y="79.7">+3V3</text>
<text x="199.1" y="84.7">+3V3</text>
<text x="163.9" y="94.8">NPCS_DATAFLASH</text>
<text x="229.4" y="91.4">+3V3</text>
<text x="163.9" y="98.1">SPI MOSI</text>
<text x="163.9" y="99.8">SPI MISO</text>
<text x="163.9" y="96.4">SPI CLK</text>
<text x="180.7" y="103.1">+3V3</text>
<text x="128.6" y="109.8">DGND</text>
<text x="229.4" y="110.2">DGND</text>
<text x="217.6" y="126.6">+3V3</text>
<text x="61.7" y="136.7">+3V3</text>
<text x="227.7" y="142">DGND</text>
<text x="46.6" y="146.7">+3V3</text>
<text x="54.9" y="146.7">+3V3</text>
<text x="165.6" y="148.4">NPCS_MicroSD</text>
<text x="165.6" y="150">SPI MOSI</text>
<text x="165.6" y="153.4">SPI CLK</text>
<text x="165.6" y="156.7">SPI MISO</text>
<text x="252.8" y="162.2">DGND</text>
<text x="71.5" y="170.2">DGND</text>
<text x="130.2" y="171.9">DGND</text>
<text x="226" y="170.5">DGND</text>
<text x="137.2" y="182.2">FGND</text>
<text x="244.3" y="188.3">B</text>
<text x="244.4" y="190.1">A</text>
<text x="256.1" y="190.1">NL</text>
<text x="256.1" y="188.3">NL</text>
<text x="260.7" y="190.1">05-MAR-10</text>
<text x="260.7" y="188.3">05-MAY-10</text>
<text x="269.6" y="190.1">XXX</text>
<text x="273.9" y="190.1">XX-XXX-XX</text>
<text x="227.7" y="197">Peripheral_1</text>
</g>
<g font-size="1.4" fill="#f00">
<text x="33.2" y="35.2">{3,5}</text>
<text x="39.7" y="35.2">PC[0..31]</text>
<text x="65.4" y="36.2">PC13</text>
<text x="150.5" y="40.2">{3,5}</text>
<text x="157.1" y="40.2">PA[0..31]</text>
<text x="125.7" y="46.2">LED_A</text>
<text x="179.4" y="46.2">PA14</text>
<text x="179.4" y="47.9">PA13</text>
<text x="179.4" y="44.5">PA30</text>
<text x="125.7" y="51.2">LED_K1</text>
<text x="125.7" y="52.9">LED_K2</text>
<text x="179.4" y="51.2">PA29</text>
<text x="179.4" y="49.5">PA28</text>
<text x="125.7" y="54.5">LED_K3</text>
<text x="207.9" y="57.9">LED_A</text>
<text x="207.9" y="59.6">LED_K1</text>
<text x="207.9" y="62.9">LED_K3</text>
<text x="207.9" y="61.3">LED_K2</text>
<text x="33.2" y="87.2">{3,5}</text>
<text x="39.7" y="87.2">PB[0..14]</text>
<text x="62.1" y="94.8">PB6</text>
<text x="62.1" y="93.1">PB4</text>
<text x="179.4" y="94.8">PA22</text>
<text x="62.1" y="99.8">PB5</text>
<text x="62.1" y="96.4">PB7</text>
<text x="179.4" y="99.8">PA12</text>
<text x="179.4" y="98.1">PA13</text>
<text x="179.4" y="96.4">PA14</text>
<text x="33.2" y="102.3">{3,5}</text>
<text x="40.7" y="102.3">NRST</text>
<text x="179.4" y="143.4">PA9</text>
<text x="179.4" y="148.4">PA11</text>
<text x="179.4" y="145.1">PA10</text>
<text x="179.4" y="153.5">PA14</text>
<text x="179.4" y="150.1">PA13</text>
<text x="41.9" y="158.5">PA10</text>
<text x="41.9" y="160.2">PA9</text>
<text x="179.4" y="156.8">PA12</text>
<text x="179.4" y="163.5">PA19</text>
</g>
<g font-size="1.4" fill="#000080">
<text x="76.3" y="33.9">R17</text>
<text x="76.3" y="35.4">0R</text>
<text x="84.8" y="31.8">R16</text>
<text x="84.8" y="33.4">47K</text>
<text x="101.9" y="32.7">MN5</text>
<text x="101.9" y="34.4">AAT3193IJQ-1-T1</text>
<text x="200.8" y="32.7">10uF</text>
<text x="207.5" y="31">C31</text>
<text x="207.5" y="32.7">100nF</text>
<text x="215.6" y="31.8">R18</text>
<text x="215.6" y="33.4">47K</text>
<text x="222.2" y="31.8">R60</text>
<text x="222.2" y="33.4">47K</text>
<text x="72.9" y="39.6">B1</text>
<text x="72.9" y="41.2">BN03K314S300R</text>
<text x="127.1" y="39.4">C32</text>
<text x="127.1" y="41.1">1uF</text>
<text x="239.4" y="39.4">MN6</text>
<text x="239.4" y="41.1">TM020GDZ18</text>
<text x="189.4" y="46.2">R19</text>
<text x="197.4" y="46.2">0R</text>
<text x="85.2" y="49.5">C33</text>
<text x="85.2" y="51.2">4.7uF</text>
<text x="93.2" y="50.3">R20</text>
<text x="93.2" y="51.8">19.1k, 1%</text>
<text x="138.8" y="49.5">C34</text>
<text x="138.8" y="51.2">1uF</text>
<text x="214.5" y="57.8">R21</text>
<text x="222.6" y="57.8">0R</text>
<text x="69.8" y="85.5">R22</text>
<text x="69.8" y="87.1">100K</text>
<text x="76.5" y="85.5">R23</text>
<text x="76.5" y="87.1">100K</text>
<text x="83.1" y="85.5">R24</text>
<text x="83.1" y="87.1">100K</text>
<text x="89.8" y="85.5">R25</text>
<text x="89.8" y="87.1">100K</text>
<text x="96.5" y="85.5">R26</text>
<text x="96.5" y="87.1">100K</text>
<text x="110.3" y="88.1">J2</text>
<text x="207.5" y="89.7">MN7</text>
<text x="202.2" y="90.5">R27</text>
<text x="202.2" y="92">47K</text>
<text x="207.5" y="91.4">AT25DF321</text>
<text x="85.5" y="101.4">R30</text>
<text x="93.6" y="101.4">0R</text>
<text x="189.1" y="96.4">R28</text>
<text x="189.1" y="99.8">R29</text>
<text x="195.8" y="96.4">0R</text>
<text x="195.8" y="99.8">10R</text>
<text x="232.7" y="99.8">C35</text>
<text x="232.7" y="101.4">100nF</text>
<text x="192.4" y="106.4">R32</text>
<text x="192.4" y="104.8">R31</text>
<text x="199.1" y="106.4">0R</text>
<text x="199.1" y="104.8">0R</text>
<text x="85.2" y="133.4">MN8</text>
<text x="85.2" y="135">MAX3232CSE</text>
<text x="192.4" y="136.7">RA1</text>
<text x="210.6" y="137.5">R33</text>
<text x="215.6" y="137.5">R34</text>
<text x="224.3" y="135">10uF</text>
<text x="231" y="133.3">C37</text>
<text x="231" y="135">100nF</text>
<text x="73.7" y="143.7">100nF</text>
<text x="74.1" y="142.2">C39</text>
<text x="110.3" y="141.7">C38</text>
<text x="110.3" y="143.4">100nF</text>
<text x="192.4" y="138.4">47KX4</text>
<text x="210.6" y="139">10K</text>
<text x="215.6" y="139">10K</text>
<text x="234.4" y="141.7">J3</text>
<text x="234.4" y="143.4">TF01A</text>
<text x="65" y="146.7">C40</text>
<text x="65" y="148.4">100nF</text>
<text x="138.8" y="148.4">J4</text>
<text x="49.6" y="152.6">R35</text>
<text x="49.6" y="154.1">100K</text>
<text x="58" y="152.6">R36</text>
<text x="58" y="154.1">100K</text>
<text x="75.1" y="151.7">C41</text>
<text x="75.1" y="153.4">100nF</text>
<text x="110.3" y="151.7">C42</text>
<text x="110.3" y="153.4">100nF</text>
<text x="191.1" y="153.4">R37</text>
<text x="199.1" y="153.4">0R</text>
<text x="60.4" y="158.4">R39</text>
<text x="60.4" y="160.1">R40</text>
<text x="68.4" y="158.4">0R</text>
<text x="68.4" y="160.1">0R</text>
<text x="191.1" y="156.7">R38</text>
<text x="199.1" y="156.7">10R</text>
<text x="60.4" y="163.5">R41</text>
<text x="68.4" y="163.5">0R</text>
<text x="46.6" y="171">TP6</text>
<text x="46.7" y="172.7">SMD</text>
<text x="51.6" y="171">TP7</text>
<text x="51.8" y="172.7">SMD</text>
</g>
<g font-size="1.4" fill="#00f">
<text x="199.5" y="30.8">+ C30</text>
<text x="222.9" y="133.1">+ C36</text>
</g>
<text font-size="1.4" fill="#004080" x="240.2" y="43.8">ID</text>
<g font-size="1.3">
<text x="243.2" y="191.7">REV</text>
<text x="247.4" y="190">INIT EDIT</text>
<text x="248.1" y="191.7">MODIF.</text>
<text x="256.1" y="191.7">DES.</text>
<text x="262.7" y="191.7">DATE</text>
<text x="269.4" y="191.7">VER.</text>
<text x="275.8" y="191.7">DATE</text>
<text x="243.4" y="193.9">SCALE</text>
<text x="269.6" y="193.9">REV.</text>
<text x="275.4" y="193.9">SHEET</text>
</g>
<g font-size="1.2">
<text x="35.4" y="7.5">5</text>
<text x="90.1" y="7.5">4</text>
<text x="144.9" y="7.5">3</text>
<text x="199.6" y="7.5">2</text>
<text x="254.3" y="7.5">1</text>
<text x="6.8" y="33.1">D</text>
<text x="282.2" y="33.1">D</text>
<text x="6.8" y="81.2">C</text>
<text x="282.2" y="81.2">C</text>
<text x="6.8" y="129.4">B</text>
<text x="282.2" y="129.4">B</text>
<text x="6.8" y="177.6">A</text>
<text x="282.2" y="177.6">A</text>
<text x="35.4" y="201.9">5</text>
<text x="90.1" y="201.9">4</text>
<text x="144.9" y="201.9">3</text>
<text x="199.6" y="201.9">2</text>
<text x="254.3" y="201.9">1</text>
</g>
<g font-size=".8">
<text x="224.8" y="200">This agreement iiisss our property. Reproduction and publication without our written authorization shall expose offender to lllegal proceedings.</text>
<text x="224.8" y="200">This agreement</text>
<text x="229.7" y="200">our property. Reproduction and publication without our written authorization shall expose offender to egal proceedings.</text>
</g>
</svg>
